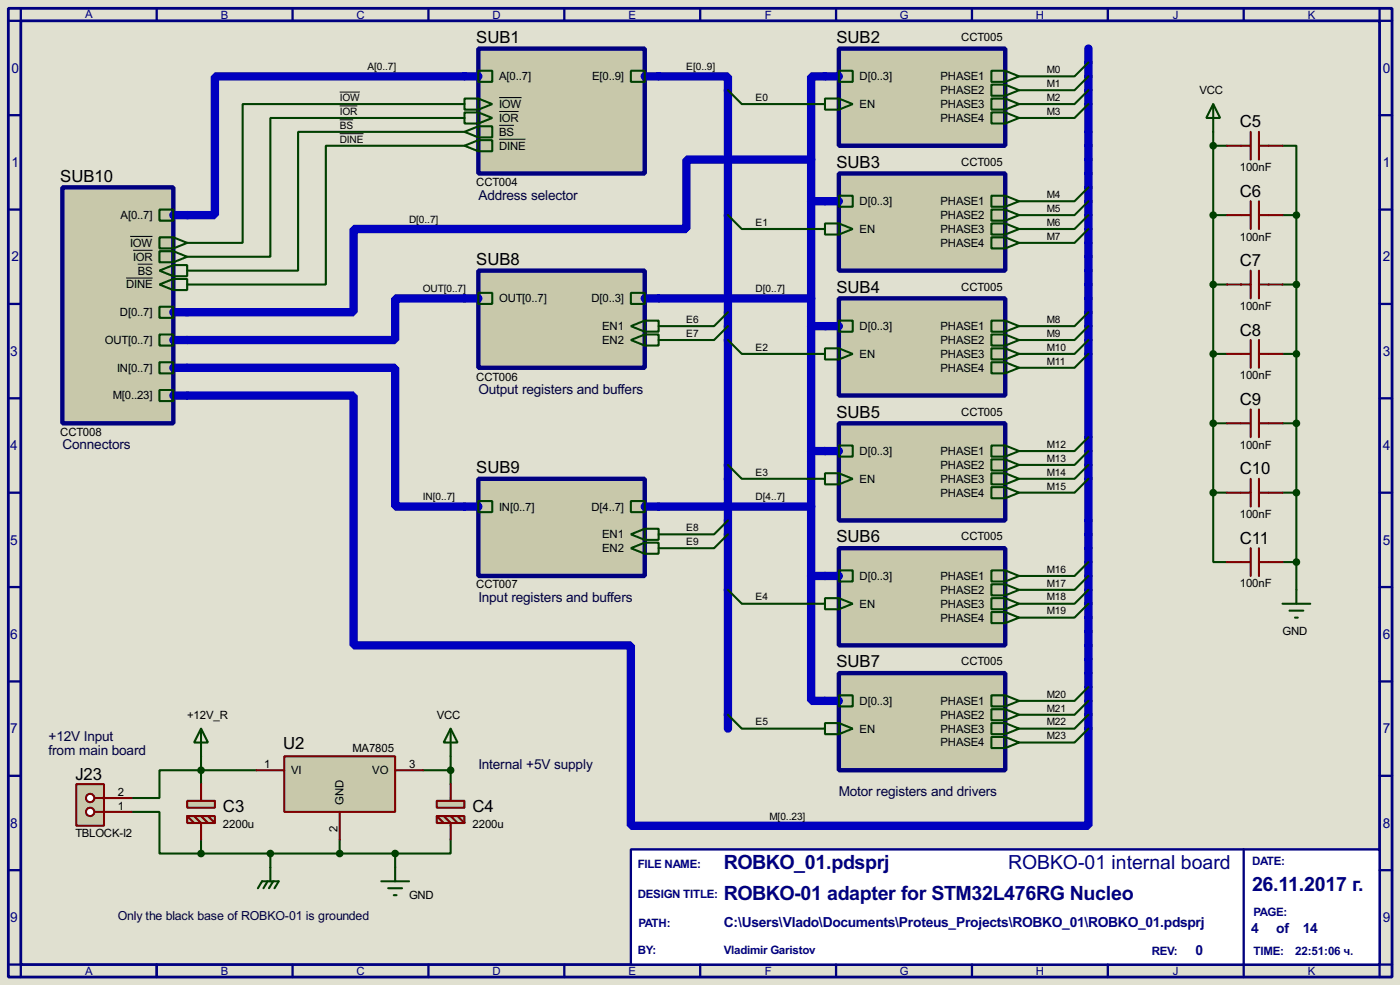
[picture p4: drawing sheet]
<svg xmlns="http://www.w3.org/2000/svg" width="256mm" height="180mm" viewBox="0 0 256 180" stroke-linecap="round" stroke-linejoin="round" font-family="sans-serif">
<path d="M0 0h256.5v180.3h-256.5z" fill="#e0e0d0"/>
<path d="M1.5 1.5h253.5v177.3h-253.5zM3.8 3.8h248.9v172.7h-248.9z" fill="none" stroke="#000080" stroke-width=".51"/>
<path d="M3.8 1.5v2.3h-2.3M28.7 1.5v2.3" fill="none" stroke="#000080" stroke-width=".42"/>
<path d="M115.6 155.4h137.1v21.1h-137.1z" fill="#fff" stroke="#000080" stroke-width=".42"/>
<g fill="none" stroke="#000080" stroke-width=".42">
<path d="M53.6 1.5v2.3M78.5 1.5v2.3M103.4 1.5v2.3M128.3 1.5v2.3M153.2 1.5v2.3M178.1 1.5v2.3M202.9 1.5v2.3M227.8 1.5v2.3M252.7 1.5v2.3h2.3M1.5 21.1h2.3M1.5 38.4h2.3M252.7 21.1h2.3"/>
<path d="M252.7 38.4h2.3M1.5 55.6h2.3M252.7 55.6h2.3M1.5 72.9h2.3M252.7 72.9h2.3M1.5 90.2h2.3M252.7 90.2h2.3M1.5 107.4h2.3M252.7 107.4h2.3M1.5 124.7h2.3M252.7 124.7h2.3M1.5 142h2.3"/>
<path d="M1.5 159.3h2.3M227.8 155.4v23.4M252.7 142h2.3M252.7 159.3h2.3M1.5 176.5h2.3v2.3M28.7 176.5v2.3M53.6 176.5v2.3M78.5 176.5v2.3M103.4 176.5v2.3M128.3 176.5v2.3M153.2 176.5v2.3M178.1 176.5v2.3"/>
<path d="M202.9 176.5v2.3M255 176.5h-2.3v2.3"/>
</g>
<g fill="none" stroke="#0000c0" stroke-width="1.5">
<path d="M85.1 14h-45.7v25.4h-5.1M120.6 14h12.7v119.3M151.1 14h-2.5v15.2M199.4 8.9v142.2h-83.8v-33h-50.8v-45.7h-30.5M148.6 29.2h-22.9v12.7h-60.9v15.2h-30.5M148.6 29.2v76.2M148.6 36.8h2.5M85.1 54.6h-12.7v7.6h-38.1M120.6 54.6h28M148.6 59.7h2.5M34.3 67.3h38.1v25.4h12.7M120.6 92.7h28"/>
<path d="M148.6 82.5h2.5M148.6 105.4v22.9h2.5M148.6 105.4h2.5"/>
</g>
<g fill="none" stroke="#004000" stroke-width=".38">
<path d="M85.1 19h-40.7v25.4h-10.1M133.3 16.5l2.6 2.5h15.2M199.4 11.4l-2.6 2.6h-10.1M199.4 14l-2.6 2.5h-10.1M199.4 16.5l-2.6 2.5h-10.1M199.4 19l-2.6 2.6h-10.1M85.1 21.6h-35.6v25.4h-15.2M85.1 24.1h-30.5v25.4h-20.3M85.1 26.7h-25.4v25.4h-25.4M133.3 39.4l2.6 2.5h15.2M199.4 34.3l-2.6 2.5h-10.1M199.4 36.8l-2.6 2.6h-10.1"/>
<path d="M199.4 39.4l-2.6 2.5h-10.1M222.2 24.1v66.1M222.2 39.4h2.6M222.2 26.7h2.6M234.9 26.7h2.6v12.7M234.9 39.4h2.6M237.5 39.4v68.5M133.3 57.1l-2.5 2.6h-10.2M133.3 59.7l-2.5 2.5h-10.2M199.4 41.9l-2.6 2.5h-10.1M199.4 57.1l-2.6 2.6h-10.1M199.4 59.7l-2.6 2.5h-10.1"/>
<path d="M222.2 52.1h2.6M234.9 52.1h2.6M133.3 62.2l2.6 2.6h15.2M199.4 62.2l-2.6 2.6h-10.1M199.4 64.8l-2.6 2.5h-10.1M222.2 77.5h2.6M222.2 64.8h2.6M234.9 77.5h2.6M234.9 64.8h2.6M133.3 85.1l2.6 2.5h15.2M133.3 95.2l-2.5 2.6h-10.2M133.3 97.8l-2.5 2.5h-10.2"/>
<path d="M199.4 80l-2.6 2.5h-10.1M199.4 85.1l-2.6 2.5h-10.1M199.4 82.5l-2.6 2.6h-10.1M199.4 87.6l-2.6 2.6h-10.1M222.2 90.2v12.7h2.6M222.2 90.2h2.6M234.9 90.2h2.6M133.3 107.9l2.6 2.6h15.2M199.4 102.9l-2.6 2.5h-10.1M199.4 105.4l-2.6 2.5h-10.1M199.4 107.9l-2.6 2.6h-10.1M199.4 110.5l-2.6 2.5h-10.1"/>
<path d="M234.9 102.9h2.6M36.8 138.4v5.1M82.5 138.4v5.1M133.3 130.8l2.6 2.5h15.2M199.4 125.7l-2.6 2.6h-10.1M199.4 128.3l-2.6 2.5h-10.1M199.4 130.8l-2.6 2.5h-10.1M199.4 133.3l-2.6 2.6h-10.1M24.1 148.6h5.1v7.6h7.6M36.8 153.7v2.5M36.8 156.2h35.6M47 141h-17.8v5h-5.1"/>
<path d="M49.5 156.2v2.5M62.2 153.7v2.5M72.4 156.2v2.5M77.5 141h5M82.5 153.7v2.5h-10.1"/>
</g>
<path d="M62.2 16.8h3.7M62.2 19.4h3.2M62.2 21.9h2.5M62.2 24.5h4.4" fill="none" stroke="#000" stroke-width=".18"/>
<path d="M87.6 8.9h30.5v22.8h-30.5z" fill="#c8c8aa" stroke="#000080" stroke-width=".8"/>
<path d="M85.1 14h2.5M118.1 14h2.5" fill="none" stroke="#0000c0" stroke-width="1.5"/>
<path d="M85.1 18h2.5l2.6 1-2.6 1.1h-2.5zM87.6 13h2.6v2h-2.6zM87.6 18v2.1M115.6 13h2.5v2h-2.5zM85.1 20.6h2.5l2.6 1-2.6 1h-2.5zM85.1 24.1l2.5-1h2.6v2h-2.6zM85.1 26.7l2.5-1h2.6v2h-2.6zM87.6 20.6v2M87.6 23.1v2M87.6 25.7v2" fill="none" stroke="#004000" stroke-width=".38"/>
<path d="M91.4 17.9h4.1M91.4 20.4h3.6M91.4 22.9h2.7M91.4 25.5h4.9" fill="none" stroke="#000" stroke-width=".18"/>
<path d="M153.7 8.9h30.4v17.8h-30.4z" fill="#c8c8aa" stroke="#000080" stroke-width=".8"/>
<path d="M151.1 14h2.6" fill="none" stroke="#0000c0" stroke-width="1.5"/>
<path d="M151.1 18h2.6l2.5 1-2.5 1.1h-2.6zM153.7 13h2.5v2h-2.5zM153.7 18v2.1M181.6 13h2.5l2.6 1-2.6 1h-2.5zM181.6 15.5h2.5l2.6 1-2.6 1h-2.5zM181.6 18h2.5l2.6 1-2.6 1.1h-2.5zM184.1 13v2M184.1 15.5v2M184.1 18v2.1M181.6 20.6h2.5l2.6 1-2.6 1h-2.5zM184.1 20.6v2" fill="none" stroke="#004000" stroke-width=".38"/>
<path d="M153.7 31.7h30.4v17.8h-30.4z" fill="#c8c8aa" stroke="#000080" stroke-width=".8"/>
<path d="M151.1 36.8h2.6" fill="none" stroke="#0000c0" stroke-width="1.5"/>
<path d="M153.7 35.8h2.5v2h-2.5zM181.6 35.8h2.5l2.6 1-2.6 1h-2.5zM181.6 38.4h2.5l2.6 1-2.6 1h-2.5zM184.1 35.8v2M184.1 38.4v2M151.1 40.9h2.6l2.5 1-2.5 1h-2.6zM153.7 40.9v2M181.6 40.9h2.5l2.6 1-2.6 1h-2.5zM181.6 43.4h2.5l2.6 1-2.6 1.1h-2.5zM184.1 40.9v2M184.1 43.4v2.1" fill="none" stroke="#004000" stroke-width=".38"/>
<path d="M153.7 54.6h30.4v17.8h-30.4z" fill="#c8c8aa" stroke="#000080" stroke-width=".8"/>
<path d="M151.1 59.7h2.6" fill="none" stroke="#0000c0" stroke-width="1.5"/>
<path d="M153.7 58.7h2.5v2h-2.5zM181.6 58.7h2.5l2.6 1-2.6 1h-2.5zM184.1 58.7v2M151.1 63.8h2.6l2.5 1-2.5 1h-2.6zM153.7 63.8v2M181.6 61.2h2.5l2.6 1-2.6 1h-2.5zM181.6 63.8h2.5l2.6 1-2.6 1h-2.5zM181.6 66.3h2.5l2.6 1-2.6 1h-2.5zM184.1 61.2v2M184.1 63.8v2M184.1 66.3v2" fill="none" stroke="#004000" stroke-width=".38"/>
<path d="M153.7 77.5h30.4v17.7h-30.4z" fill="#c8c8aa" stroke="#000080" stroke-width=".8"/>
<path d="M151.1 82.5h2.6" fill="none" stroke="#0000c0" stroke-width="1.5"/>
<path d="M151.1 86.6h2.6l2.5 1-2.5 1h-2.6zM153.7 81.5h2.5v2.1h-2.5zM153.7 86.6v2M181.6 81.5h2.5l2.6 1-2.6 1.1h-2.5zM181.6 84.1h2.5l2.6 1-2.6 1h-2.5zM181.6 86.6h2.5l2.6 1-2.6 1h-2.5zM181.6 89.2h2.5l2.6 1-2.6 1h-2.5zM184.1 81.5v2.1M184.1 84.1v2M184.1 86.6v2M184.1 89.2v2" fill="none" stroke="#004000" stroke-width=".38"/>
<path d="M153.7 100.3h30.4v17.8h-30.4z" fill="#c8c8aa" stroke="#000080" stroke-width=".8"/>
<path d="M151.1 105.4h2.6" fill="none" stroke="#0000c0" stroke-width="1.5"/>
<path d="M151.1 109.5h2.6l2.5 1-2.5 1h-2.6zM153.7 104.4h2.5v2h-2.5zM153.7 109.5v2M181.6 104.4h2.5l2.6 1-2.6 1h-2.5zM181.6 106.9h2.5l2.6 1-2.6 1.1h-2.5zM181.6 109.5h2.5l2.6 1-2.6 1h-2.5zM181.6 112h2.5l2.6 1-2.6 1h-2.5zM184.1 104.4v2M184.1 106.9v2.1M184.1 109.5v2M184.1 112v2" fill="none" stroke="#004000" stroke-width=".38"/>
<path d="M153.7 123.2h30.4v17.8h-30.4z" fill="#c8c8aa" stroke="#000080" stroke-width=".8"/>
<path d="M151.1 128.3h2.6" fill="none" stroke="#0000c0" stroke-width="1.5"/>
<path d="M151.1 132.3h2.6l2.5 1-2.5 1.1h-2.6zM153.7 127.3h2.5v2h-2.5zM153.7 132.3v2.1M181.6 127.3h2.5l2.6 1-2.6 1h-2.5zM181.6 129.8h2.5l2.6 1-2.6 1h-2.5zM181.6 132.3h2.5l2.6 1-2.6 1.1h-2.5zM181.6 134.9h2.5l2.6 1-2.6 1h-2.5zM184.1 127.3v2M184.1 129.8v2M184.1 132.3v2.1M184.1 134.9v2" fill="none" stroke="#004000" stroke-width=".38"/>
<path d="M87.6 49.5h30.5v17.8h-30.5z" fill="#c8c8aa" stroke="#000080" stroke-width=".8"/>
<path d="M85.1 54.6h2.5M118.1 54.6h2.5" fill="none" stroke="#0000c0" stroke-width="1.5"/>
<path d="M87.6 53.6h2.6v2h-2.6zM115.6 53.6h2.5v2h-2.5zM115.6 59.7l2.5-1h2.5v2h-2.5zM118.1 58.7v2M115.6 62.2l2.5-1h2.5v2h-2.5zM118.1 61.2v2" fill="none" stroke="#004000" stroke-width=".38"/>
<path d="M87.6 87.6h30.5v17.8h-30.5z" fill="#c8c8aa" stroke="#000080" stroke-width=".8"/>
<path d="M85.1 92.7h2.5M118.1 92.7h2.5" fill="none" stroke="#0000c0" stroke-width="1.5"/>
<path d="M87.6 91.7h2.6v2h-2.6zM115.6 91.7h2.5v2h-2.5zM115.6 97.8l2.5-1h2.5v2h-2.5zM118.1 96.8v2M118.1 99.3v2M115.6 100.3l2.5-1h2.5v2h-2.5z" fill="none" stroke="#004000" stroke-width=".38"/>
<path d="M11.4 34.3h20.3v43.2h-20.3z" fill="#c8c8aa" stroke="#000080" stroke-width=".8"/>
<path d="M31.7 39.4h2.6M31.7 57.1h2.6M31.7 67.3h2.6M31.7 62.2h2.6M31.7 72.4h2.6" fill="none" stroke="#0000c0" stroke-width="1.5"/>
<g fill="none" stroke="#004000" stroke-width=".38">
<path d="M29.2 38.4h2.5v2h-2.5zM29.2 56.1h2.5v2.1h-2.5zM29.2 43.4h2.5l2.6 1-2.6 1.1h-2.5zM29.2 46h2.5l2.6 1-2.6 1h-2.5zM29.2 49.5l2.5-1h2.6v2h-2.6zM29.2 52.1l2.5-1h2.6v2h-2.6zM31.7 43.4v2.1M31.7 46v2M31.7 48.5v2M31.7 51.1v2M29.2 66.3h2.5v2h-2.5zM29.2 61.2h2.5v2h-2.5z"/>
<path d="M29.2 71.4h2.5v2h-2.5z"/>
</g>
<path d="M23.1 50.9h4.8M23.8 43.3h4.1M24.4 45.8h3.5M25.2 48.3h2.7" fill="none" stroke="#000" stroke-width=".18"/>
<path d="M52.1 138.4h20.3v10.2h-20.3z" fill="#c8c8aa" stroke="#800000" stroke-width=".38"/>
<path d="M47 141h5.1M62.2 148.6v5.1M72.4 141h5.1" fill="none" stroke="#800000" stroke-width=".38"/>
<g fill="#c8c8aa" stroke="#800000" stroke-width=".38">
<path d="M34.3 146.6h5.1v1.2h-5.1z"/>
<path d="M34.3 149.4h5.1v1.2h-5.1z"/>
</g>
<path d="M34.3 149.4l1.3 1.2M35.6 149.4l1.2 1.2v3.1M36.8 143.5v3.1M36.8 149.4l1.3 1.2M38.1 149.4l1.3 1.2" fill="none" stroke="#800000" stroke-width=".38"/>
<g fill="#c8c8aa" stroke="#800000" stroke-width=".38">
<path d="M80 146.6h5.1v1.2h-5.1z"/>
<path d="M80 149.4h5.1v1.2h-5.1z"/>
</g>
<g fill="none" stroke="#800000" stroke-width=".38">
<path d="M224.8 26.7h4.3M224.8 39.4h4.3M229.1 24.1v5.1M229.1 36.8v5.1M230.6 24.1v5.1M230.6 36.8v5.1M230.6 26.7h4.3M230.6 39.4h4.3M224.8 52.1h4.3M229.1 49.5v5.1M230.6 49.5v5.1M230.6 52.1h4.3"/>
<path d="M224.8 64.8h4.3M224.8 77.5h4.3M229.1 62.2v5.1M229.1 74.9v5.1M230.6 62.2v5.1M230.6 74.9v5.1M230.6 64.8h4.3M230.6 77.5h4.3M224.8 90.2h4.3M229.1 87.6v5.1M230.6 87.6v5.1M230.6 90.2h4.3"/>
<path d="M224.8 102.9h4.3M229.1 100.3v5.1M230.6 100.3v5.1M230.6 102.9h4.3M80 149.4l1.3 1.2M81.3 149.4l1.2 1.2v3.1M82.5 143.5v3.1M82.5 149.4l1.3 1.2M83.8 149.4l1.3 1.2"/>
</g>
<g fill="#004000" stroke="#004000" stroke-width=".38">
<circle cx="62.2" cy="156.2" r=".51"/>
<circle cx="36.8" cy="141" r=".51"/>
<circle cx="82.5" cy="141" r=".51"/>
<circle cx="49.5" cy="156.2" r=".51"/>
<circle cx="72.4" cy="156.2" r=".51"/>
<circle cx="222.2" cy="90.2" r=".51"/>
<circle cx="222.2" cy="77.5" r=".51"/>
<circle cx="222.2" cy="64.8" r=".51"/>
<circle cx="222.2" cy="52.1" r=".51"/>
<circle cx="222.2" cy="39.4" r=".51"/>
<circle cx="237.5" cy="90.2" r=".51"/>
<circle cx="237.5" cy="77.5" r=".51"/>
<circle cx="237.5" cy="64.8" r=".51"/>
<circle cx="237.5" cy="52.1" r=".51"/>
<circle cx="237.5" cy="39.4" r=".51"/>
<circle cx="237.5" cy="102.9" r=".51"/>
<circle cx="222.2" cy="26.7" r=".51"/>
</g>
<g fill="none" stroke="#004000" stroke-width=".38">
<path d="M222.2 19l1.3 2.6h-2.5zM222.2 19v5.1M234.9 110.5h5.1M236.2 111.8h2.6M237.2 113h.5M237.5 107.9v2.6M36.8 133.3l1.3 2.6h-2.5zM36.8 133.3v5.1M82.5 133.3l1.3 2.6h-2.5zM82.5 133.3v5.1M49.5 158.7v2.6M72.4 158.7v2.6"/>
<path d="M47.2 162.6l.8-1.3h3.1l-.8 1.3M49 161.3l-.7 1.3M50 161.3l-.7 1.3M69.8 161.3h5.1M71.1 162.6h2.6M72.1 163.8h.5"/>
</g>
<path d="M14 143.5h5v7.6h-5z" fill="#c8c8aa" stroke="#800000" stroke-width=".38"/>
<path d="M17.3 148.6h1.7" fill="none" stroke="#800000" stroke-width=".38"/>
<circle cx="16.5" cy="148.6" r=".76" fill="#feffff" stroke="#800000" stroke-width=".38"/>
<path d="M17.3 146h1.7" fill="none" stroke="#800000" stroke-width=".38"/>
<circle cx="16.5" cy="146.1" r=".76" fill="#feffff" stroke="#800000" stroke-width=".38"/>
<path d="M19 148.6h5.1M19 146h5.1" fill="none" stroke="#800000" stroke-width=".38"/>
<circle cx="36.8" cy="156.2" r=".51" fill="#004000" stroke="#004000" stroke-width=".38"/>
<g font-size="4" fill="#000080">
<text x="132.6" y="159">ROBKO_01.pdsprj</text>
<text x="184.7" y="159">ROBKO-01 internal board</text>
<text x="132.6" y="164.8">ROBKO-01 adapter for STM32L476RG Nucleo</text>
<text x="229.4" y="163.1">26.11.2017 г.</text>
</g>
<g font-size="3.4">
<text x="87.2" y="7.9">SUB1</text>
<text x="153.2" y="7.9">SUB2</text>
<text x="227.1" y="23.3">C5</text>
<text x="11" y="33.3">SUB10</text>
<text x="153.2" y="30.7">SUB3</text>
<text x="227.1" y="36">C6</text>
<text x="87.2" y="48.5">SUB8</text>
<text x="153.2" y="53.6">SUB4</text>
<text x="227.1" y="48.7">C7</text>
<text x="227.1" y="61.4">C8</text>
<text x="153.2" y="76.5">SUB5</text>
<text x="227.1" y="74.1">C9</text>
<text x="87.2" y="86.6">SUB9</text>
<text x="227.1" y="86.8">C10</text>
<text x="153.2" y="99.3">SUB6</text>
<text x="227.1" y="99.5">C11</text>
<text x="153.2" y="122.1">SUB7</text>
<text x="51.9" y="137.2">U2</text>
<text x="13.8" y="142.7">J23</text>
<text x="40.9" y="148.6">C3</text>
<text x="86.6" y="148.6">C4</text>
</g>
<g font-size="2.8" fill="#000080">
<text x="2.1" y="13.3">0</text>
<text x="253.3" y="13.3">0</text>
<text x="2.1" y="30.6">1</text>
<text x="253.3" y="30.6">1</text>
<text x="2.1" y="47.8">2</text>
<text x="253.3" y="47.8">2</text>
<text x="1.9" y="65.1">3</text>
<text x="253.3" y="65.1">3</text>
<text x="1.9" y="82.4">4</text>
<text x="253.3" y="82.4">4</text>
<text x="1.9" y="99.7">5</text>
<text x="253.3" y="99.7">5</text>
<text x="1.9" y="116.9">6</text>
<text x="253.3" y="116.9">6</text>
<text x="1.9" y="134.2">7</text>
<text x="253.3" y="134.2">7</text>
<text x="1.9" y="151.5">8</text>
<text x="253.3" y="151.5">8</text>
<text x="1.9" y="168.7">9</text>
<text x="132.6" y="169.7">C:\Users\Vlado\Documents\Proteus_Projects\ROBKO_01\ROBKO_01.pdsprj</text>
<text x="229.2" y="170.7">4</text>
<text x="233.8" y="170.7">of</text>
<text x="238.7" y="170.7">14</text>
<text x="253.3" y="168.7">9</text>
<text x="219" y="174.8">0</text>
</g>
<g font-size="2.8" fill="#000040">
<text x="87.6" y="36.5">Address selector</text>
<text x="87.6" y="72.1">Output registers and buffers</text>
<text x="11.4" y="82.3">Connectors</text>
<text x="87.6" y="110.2">Input registers and buffers</text>
<text x="8.9" y="135.6">+12V Input</text>
<text x="8.9" y="138.1">from main board</text>
<text x="87.6" y="140.7">Internal +5V supply</text>
<text x="153.7" y="145.8">Motor registers and drivers</text>
</g>
<text font-size="2.5" fill="#000040" x="21.6" y="168.4">Only the black base of ROBKO-01 is grounded</text>
<g font-size="2.4" fill="#000080">
<text x="116.8" y="158.8">FILE NAME:</text>
<text x="229.4" y="158.3">DATE:</text>
<text x="116.8" y="164.3">DESIGN TITLE:</text>
<text x="229.6" y="167.7">PAGE:</text>
<text x="117" y="169.6">PATH:</text>
<text x="116.8" y="174.6">BY:</text>
<text x="132.6" y="174.6">Vladimir Garistov</text>
<text x="211" y="174.7">REV:</text>
<text x="229.6" y="174.7">TIME:</text>
<text x="237.3" y="174.7">22:51:06 ч.</text>
</g>
<g font-size="2.3" fill="#000080">
<text x="15.6" y="3.3">A</text>
<text x="40.5" y="3.5">B</text>
<text x="65.3" y="3.5">C</text>
<text x="90.2" y="3.5">D</text>
<text x="115.1" y="3.5">E</text>
<text x="140.1" y="3.5">F</text>
<text x="164.8" y="3.5">G</text>
<text x="189.8" y="3.5">H</text>
<text x="214.9" y="3.5">J</text>
<text x="239.6" y="3.5">K</text>
<text x="15.6" y="178.5">A</text>
<text x="40.5" y="178.5">B</text>
<text x="65.3" y="178.5">C</text>
<text x="90.2" y="178.5">D</text>
<text x="115.1" y="178.5">E</text>
<text x="140.1" y="178.5">F</text>
<text x="164.8" y="178.5">G</text>
<text x="189.8" y="178.5">H</text>
<text x="214.9" y="178.5">J</text>
<text x="239.6" y="178.5">K</text>
</g>
<g font-size="2.3">
<text x="176.1" y="7.5">CCT005</text>
<text x="91.4" y="14.7">A[0..7]</text>
<text x="108.5" y="14.7">E[0..9]</text>
<text x="157.5" y="14.7">D[0..3]</text>
<text x="172.3" y="14.7">PHASE1</text>
<text x="172.3" y="17.2">PHASE2</text>
<text x="219.7" y="17.2">VCC</text>
<text x="91.4" y="19.8">IOW</text>
<text x="91.4" y="22.3">IOR</text>
<text x="157.5" y="19.8">EN</text>
<text x="172.3" y="19.8">PHASE3</text>
<text x="172.3" y="22.3">PHASE4</text>
<text x="91.4" y="24.8">BS</text>
<text x="91.4" y="27.4">DINE</text>
<text x="87.2" y="34.1">CCT004</text>
<text x="176.1" y="30.4">CCT005</text>
<text x="227.1" y="31.3">100nF</text>
<text x="22.1" y="40.1">A[0..7]</text>
<text x="157.5" y="37.5">D[0..3]</text>
<text x="172.3" y="37.5">PHASE1</text>
<text x="172.3" y="40.1">PHASE2</text>
<text x="23.8" y="45.2">IOW</text>
<text x="24.4" y="47.7">IOR</text>
<text x="157.5" y="42.6">EN</text>
<text x="172.3" y="42.6">PHASE3</text>
<text x="172.3" y="45.2">PHASE4</text>
<text x="227.1" y="44">100nF</text>
<text x="23.1" y="52.8">DINE</text>
<text x="25.2" y="50.2">BS</text>
<text x="176.1" y="53.2">CCT005</text>
<text x="22" y="57.9">D[0..7]</text>
<text x="91.4" y="55.3">OUT[0..7]</text>
<text x="108.3" y="55.3">D[0..3]</text>
<text x="227.1" y="56.7">100nF</text>
<text x="19.2" y="62.9">OUT[0..7]</text>
<text x="110.3" y="60.4">EN1</text>
<text x="110.3" y="62.9">EN2</text>
<text x="157.5" y="60.4">D[0..3]</text>
<text x="157.5" y="65.5">EN</text>
<text x="172.3" y="60.4">PHASE1</text>
<text x="172.3" y="62.9">PHASE2</text>
<text x="172.3" y="65.5">PHASE3</text>
<text x="21.5" y="68">IN[0..7]</text>
<text x="87.2" y="69.6">CCT006</text>
<text x="172.3" y="68">PHASE4</text>
<text x="227.1" y="69.4">100nF</text>
<text x="20.7" y="73.1">M[0..23]</text>
<text x="176.1" y="76.1">CCT005</text>
<text x="11" y="79.8">CCT008</text>
<text x="157.5" y="83.3">D[0..3]</text>
<text x="172.3" y="83.3">PHASE1</text>
<text x="227.1" y="82.1">100nF</text>
<text x="157.5" y="88.3">EN</text>
<text x="172.3" y="85.8">PHASE2</text>
<text x="172.3" y="88.3">PHASE3</text>
<text x="91.4" y="93.4">IN[0..7]</text>
<text x="108.3" y="93.4">D[4..7]</text>
<text x="172.3" y="90.9">PHASE4</text>
<text x="227.1" y="94.8">100nF</text>
<text x="110.3" y="98.5">EN1</text>
<text x="110.3" y="101">EN2</text>
<text x="176.1" y="98.9">CCT005</text>
<text x="87.2" y="107.7">CCT007</text>
<text x="157.5" y="106.1">D[0..3]</text>
<text x="172.3" y="106.1">PHASE1</text>
<text x="227.1" y="107.5">100nF</text>
<text x="157.5" y="111.2">EN</text>
<text x="172.3" y="108.7">PHASE2</text>
<text x="172.3" y="111.2">PHASE3</text>
<text x="172.3" y="113.7">PHASE4</text>
<text x="234.9" y="116.3">GND</text>
<text x="176.1" y="121.8">CCT005</text>
<text x="34.3" y="131.5">+12V_R</text>
<text x="80" y="131.5">VCC</text>
<text x="157.5" y="129">D[0..3]</text>
<text x="172.3" y="129">PHASE1</text>
<text x="172.3" y="131.5">PHASE2</text>
<text x="64.6" y="137.6">MA7805</text>
<text x="157.5" y="134.1">EN</text>
<text x="172.3" y="134.1">PHASE3</text>
<text x="172.3" y="136.6">PHASE4</text>
<text x="48.4" y="140.6">1</text>
<text x="53.3" y="141.7">VI</text>
<text x="68.2" y="141.7">VO</text>
<text x="74.9" y="140.6">3</text>
<text x="21.6" y="148.2">1</text>
<text x="21.6" y="145.7">2</text>
<text x="62.9" y="147.3" transform="rotate(-90 62.9 147.3)">GND</text>
<text x="13.8" y="153.2">TBLOCK-I2</text>
<text x="40.9" y="151.6">2200u</text>
<text x="61.8" y="152.3" transform="rotate(-90 61.8 152.3)">2</text>
<text x="86.6" y="151.6">2200u</text>
<text x="74.9" y="164.5">GND</text>
</g>
<g font-size="2.1">
<text x="67.3" y="12.8">A[0..7]</text>
<text x="125.7" y="12.8">E[0..9]</text>
<text x="191.8" y="13.4">M0</text>
<text x="191.8" y="16">M1</text>
<text x="62.2" y="18.5">IOW</text>
<text x="62.2" y="21">IOR</text>
<text x="62.2" y="23.6">BS</text>
<text x="138.4" y="18.5">E0</text>
<text x="191.8" y="18.5">M2</text>
<text x="191.8" y="21">M3</text>
<text x="62.2" y="26.1">DINE</text>
<text x="74.9" y="40.8">D[0..7]</text>
<text x="138.4" y="41.4">E1</text>
<text x="191.8" y="36.3">M4</text>
<text x="191.8" y="38.8">M5</text>
<text x="191.8" y="41.4">M6</text>
<text x="191.8" y="43.9">M7</text>
<text x="77.5" y="53.5">OUT[0..7]</text>
<text x="138.4" y="53.5">D[0..7]</text>
<text x="125.7" y="59.1">E6</text>
<text x="191.8" y="59.1">M8</text>
<text x="125.7" y="61.7">E7</text>
<text x="138.4" y="64.2">E2</text>
<text x="191.8" y="61.7">M9</text>
<text x="191.8" y="64.2">M10</text>
<text x="191.8" y="66.8">M11</text>
<text x="191.8" y="82">M12</text>
<text x="138.4" y="87.1">E3</text>
<text x="191.8" y="87.1">M14</text>
<text x="191.8" y="84.5">M13</text>
<text x="191.8" y="89.6">M15</text>
<text x="77.5" y="91.6">IN[0..7]</text>
<text x="138.4" y="91.6">D[4..7]</text>
<text x="125.7" y="97.2">E8</text>
<text x="125.7" y="99.7">E9</text>
<text x="191.8" y="104.8">M16</text>
<text x="191.8" y="107.4">M17</text>
<text x="138.4" y="109.9">E4</text>
<text x="191.8" y="109.9">M18</text>
<text x="191.8" y="112.4">M19</text>
<text x="191.8" y="127.7">M20</text>
<text x="191.8" y="130.2">M21</text>
<text x="138.4" y="132.8">E5</text>
<text x="191.8" y="132.8">M22</text>
<text x="191.8" y="135.3">M23</text>
<text x="141" y="150">M[0..23]</text>
</g>
</svg>
